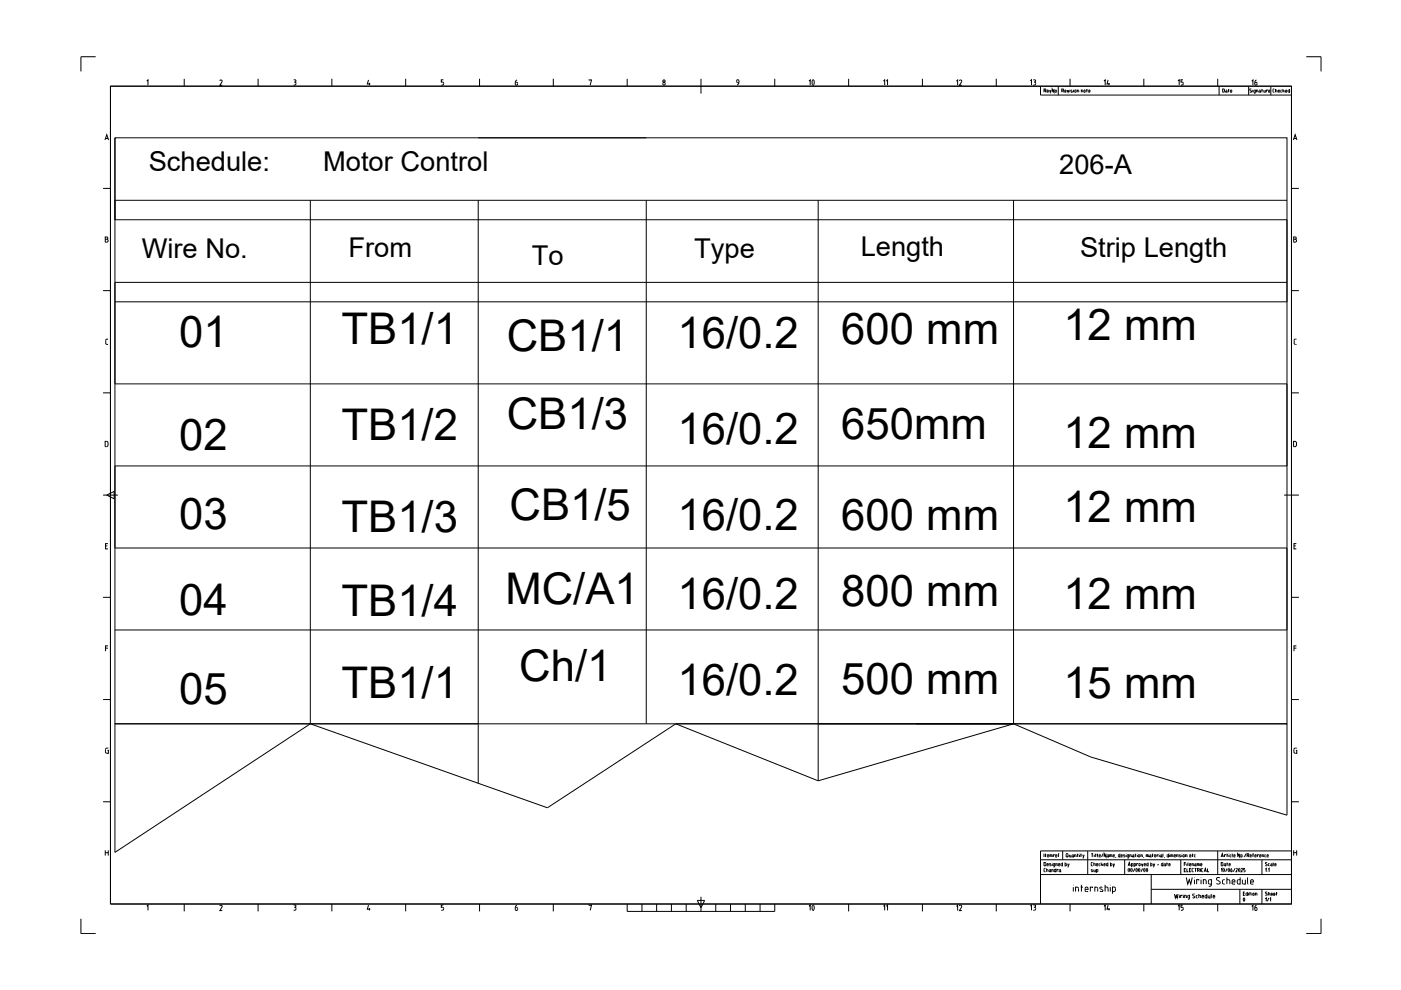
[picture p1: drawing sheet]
<svg xmlns="http://www.w3.org/2000/svg" width="297mm" height="210mm" viewBox="0 0 297 210" stroke-linecap="round" stroke-linejoin="round" font-family="sans-serif">
<!-- layer: 0 -->
<g fill="none" stroke="#000" stroke-width=".21">
<path d="M23.4 18.3h250.4v173.4h-250.4zM24.4 29.2h248.5v124.3h-248.5zM24.4 29.2v17.4h248.5v17.4h-248.5M101.4 29.2h35.6M24.4 42.5h248.5M65.8 42.5v111M101.4 42.5v123.6M137 42.5v111M173.5 42.5v123.1M214.9 42.5v111M272.9 59.9h-248.5v21.5h248.5v17.4h-248.5v17.4h248.5v17.4h-248.5M65.8 153.5l-41.4 27.2v-27.2h77"/>
<path d="M65.8 153.5l50.3 17.8 27.2-17.8M143.3 153.5h129.6v19.3l-41.6-12.3-16.4-7M143.3 153.5l30.2 12.1M214.9 153.5l-41.4 12.1"/>
</g>
<!-- layer: Title Block -->
<g fill="none" stroke="#000" stroke-width=".21">
<path d="M20.3 12h-3.1v3.1M23.4 18.3h250.4v173.4h-250.4zM31.1 17.2l.3-.3v1.2M39.1 16.7v1.6M46.6 17.1l.3-.2 .2 .3-.5 .9h.5M54.7 16.7v1.6M62.3 16.9l.4 .1v.1l-.2 .3M62.4 17.4h.1M62.5 17.4l.3 .4M62.7 17.8v.1l-.4 .1M70.4 16.7v1.6M78.1 16.9l-.2 .9h.6"/>
<path d="M78.3 17.6v.5M86 16.7v1.6M94 16.9h-.4v.5l.4 .1 .1 .1M94.1 17.8l-.1 .1-.4 .1M94.1 17.7v.1M101.7 16.7v1.6M109.5 17.5l.2 .2M109.5 17.5h-.3l.1 .5 .2 .1 .2-.3M109.6 17l-.4 .4M109.8 17.7v.1M117.3 16.7v1.6M124.9 17.1v-.2h.5l-.3 1.2"/>
<path d="M133 16.7v1.6M140.5 17.7l.3 .3 .2-.3M140.5 17.7l.3-.3 .2 .3M148.6 16.7v3.1M156.2 17.2l.2 .3M156.2 17.1l.2-.2 .3 .2M156.4 17.5h.3M156.7 17.2a.73 .73 0 0 1-.4 .8M164.3 16.7v1.6M179.9 16.7v1.6M195.6 16.7v1.6M211.2 16.7v1.6"/>
<path d="M222 19.3l.1-.2 .2 .2M222.1 19.6h.2M222.3 19.3h-.3M222.5 19.1l.2 .5 .1-.5M223.5 18.9v.7l-.4-.7v.7M223.7 19.3l.2-.2 .1 .2M223.7 19.3l.2 .3 .1-.3M224.4 18.3v1.9M225.1 19.3h.2l.2 .3M225.3 18.8l.2 .2-.2 .2M225.3 18.9h-.2v.7M225.7 19.3l.2-.2 .1 .2"/>
<path d="M225.7 19.3l.1 .2 .2 .1M226 19.3h-.3M226.3 19.1l.1 .5 .2-.5M226.8 18.9h.1M226.8 19.1v.5M226.9 16.7v1.6M227.2 19.1h.1M227.2 19.1l-.1 .1 .2 .2M227.3 19.4v.1h-.2M227.6 18.9h.1M227.6 19.1v.5M227.9 19.1l.3 .1-.2 .4-.2-.2z"/>
<path d="M228.4 19.6v-.5h.3v.5M229.4 19.1l.2 .5M229.4 19.1h-.1v.5M229.8 19.2l.3-.1v.3l-.1 .2-.2-.2M229.8 19.2v.2M230.4 19.1h.2M230.4 18.9v.7M230.8 19.4l.3 .2M230.8 19.2l.2-.1 .1 .1-.3 .1M230.8 19.2v.3M242.5 16.7v1.6M258.2 16.7v1.6"/>
<path d="M258.5 18.3v1.9M259.2 18.9h.4v.2v.4l-.2 .1h-.2zM259.9 19.1h.1M260 19.1l.2 .5-.3-.1v-.1l.3-.1M260.4 19.1h.2M260.5 18.9v.7M260.9 19.3v.2l.3 .1M260.9 19.3l.1-.2 .2 .2M261.2 19.3h-.3M269.9 19.4l.3 .2M270.2 18.9l-.3 .1M270.4 19.1h.2"/>
<path d="M270.4 18.9v.7M270.6 19.1l.1 .5M271 19.3l.1-.2 .2 .2M271 19.3v.2l.3 .1M271.3 19.3h-.3M271.7 19.1l-.2 .3 .2 .2M271.7 19.6h.1M271.7 19.1h.1M272 18.9v.7M272.2 19.3l.1 .3M272.3 19.2l-.3 .1M272.5 19.3l.2-.2 .2 .2"/>
<path d="M272.5 19.3l.1 .2 .3 .1M272.9 19.3h-.4M273.4 18.9v.7l-.3-.1v-.4h.3M277 12h3.1v3.1M21.9 39.9h1.5M22.3 29.7l.3-1.1 .4 1.1M22.4 29.4h.5M220.6 20.2h53.2M273.8 39.9h1.6M274.2 29.7l.4-1.1 .4 1.1M274.3 29.4h.6M22.3 50.2l.5 .1 .1 .2-.3 .2 .3 .2-.1 .4-.5 .1z"/>
<path d="M22.3 50.7h.3M274.3 50.2l.5 .1v.2l-.2 .2 .3 .2-.2 .4-.4 .1zM274.3 50.7h.3M21.9 61.6h1.5M22.4 72.7l.1 .3h.4M22.7 71.9l-.3 .1v.8M22.7 71.9h.2M273.8 61.6h1.6M274.4 72.7l.1 .3h.4M274.4 72.2v.6M274.7 71.9l-.3 .3M274.7 71.9h.2"/>
<path d="M21.9 83.3h1.5M22.6 93.6l.3 .1v.7l-.2 .3h-.4v-1.1h.3M273.8 83.3h1.6M274.5 93.6l.3 .1 .1 .7-.4 .3M274.5 93.6h-.2v1.1h.2M21.9 105h3.1M22.4 115.7h.4M22.6 105l1.6-.8v1.6zM22.9 115.3h-.5v1.1h.5M272.3 105h3.1M274.3 115.7h.4M274.9 115.3h-.6v1.1h.6"/>
<path d="M21.9 126.6h1.5M22.4 137.4h.5M22.9 136.9h-.5v1.2M273.8 126.6h1.6M274.3 137.4h.6M274.9 136.9h-.6v1.2M21.9 148.3h1.5M22.4 159.4l.3 .3M22.8 159.1h.2v.6h-.3M23 158.6l-.6 .2v.6M273.8 148.3h1.6M274.3 159.4l.3 .3"/>
<path d="M274.6 158.6l-.2 .2-.1 .6M274.6 158.6h.3M274.8 159.1h.1v.6h-.3M21.9 170h1.5M273.8 170h1.6M17.2 194.8v3.1h3.1M22.3 180.3v1.1M22.3 180.8h.7M23 180.3v1.1M31.1 192.2l.3-.3v1.1M39.1 191.7v1.5M46.6 192.1l.3-.2 .2 .3-.5 .9h.5"/>
<path d="M54.7 191.7v1.5M62.3 191.9h.4v.2l-.2 .2M62.4 192.4h.1M62.5 192.4a.31 .31 0 0 1 .3 .3 .31 .31 0 0 1-.3 .3h-.2M70.4 191.7v1.5M78.1 191.9l-.2 .9h.6M78.3 192.5v.5M86 191.7v1.5M94 191.9h-.4v.5h.4l.1 .2M94.1 192.7l-.1 .2-.4 .1M94.1 192.6v.2M101.7 191.7v1.5"/>
<path d="M109.2 192.8l.3 .2 .2-.2M109.2 192.4h.4l.1 .3M109.2 192.4v.4M109.6 191.9l-.4 .5M109.8 192.7v.1M117.3 191.7v1.5M124.9 192v-.1h.5l-.3 1.1M133 191.7v1.5h31.3v-1.5M136.1 191.7v1.5M139.2 191.7v1.5M142.4 191.7v1.5M145.5 191.7v1.5"/>
<path d="M147.8 190.9h1.6l-.8 1.6zM148.6 190.1v3.1M151.8 191.7v1.5M154.9 191.7v1.5M158 191.7v1.5M161.1 191.7v1.5M179.9 191.7v1.5M195.6 191.7v1.5M211.2 191.7v1.5M220.6 182.3h53.2M220.6 185.4h53.2M221.3 181v.7"/>
<path d="M221.5 182.9h.2v.5M221.5 184.1l-.2 .2v.4l.2 .1M221.5 182.9h-.2v.7h.2M221.5 184.8h.2M221.5 184.1h.2M221.6 181.2h.2M221.7 181v.7M221.7 183.4l-.2 .2M221.9 184.1v.7M221.9 184.4h.2M222 183.3l.1-.2 .2 .2M222 183.3l.1 .3"/>
<path d="M222 181.6l.2 .1M222 181.4l.2-.2 .2 .2-.3 .1M222.1 184.3l.1 .5M222.1 181.4v.2M222.1 183.6h.2M222.2 181.7h.2M222.3 183.3l-.3 .1M222.5 184.4l.2 .1M222.6 184.6h.2M222.8 184.5v.3h-.3l.1-.2M222.8 183.1l-.3 .1 .3 .3h-.3M222.8 181.2v.5"/>
<path d="M223 184.8v-.4h.3v.4M223.1 181.4l-.5-.2v.5M223.1 181.4v.3M223.1 182.9h.1M223.1 183.1v.5M223.4 183.1l-.1 .1 .1 .4M223.4 183.1h.2v.6l-.2 .1M223.4 183.6h.2M223.5 181.3l-.2-.1v.5M223.5 184.5v.2M223.9 184.1v.7l-.4-.1M223.9 184.4l-.4 .1"/>
<path d="M224 183.1l.2 .5M224 183.1h-.1v.5M224.1 181.4l-.3-.1v.3l.3 .1M224.1 181.4l-.3 .1M224.3 184.5l-.2-.1v.4M224.3 181.2h.3M224.4 183.3l.2-.2 .1 .2M224.4 181.2v.5M224.4 183.4l.1 .2M224.4 183.3v.2M224.5 183.6h.2M224.6 181l-.2 .1"/>
<path d="M224.6 184.4l.3 .1M224.7 184.6l-.2 .1 .2 .1M224.7 184.6h.2M224.7 183.3l-.3 .1M224.9 184.5v.3h-.2M225.1 183.1l-.2 .3 .2 .2M225.1 183.1h.2M225.3 182.9v.7h-.2M225.3 180.4v1.9M225.8 182.9v.7h.2M225.8 183.1h.2M226 183.1l.1 .1-.1 .4"/>
<path d="M226 181.2l.1-.2h.3v.5l-.2 .2-.2-.2M226 181.2v.3M226.3 181.6l.2 .1M226.4 183.1l.1 .5M226.7 183.1l-.3 .7M226.7 181.2v.4M226.7 181.6l.2 .1M226.9 191.7v1.5M227.1 181.2v.5h-.2M227.3 181.2l.3 .2M227.4 181.5l-.1 .1 .1 .1M227.4 181.5h.2"/>
<path d="M227.6 187.6v.1M227.6 188.1v.9M227.6 181.4v.3h-.2M228 189v-.9l.6 .1 .1 .8M228.1 181.4l-.3-.2v.5M228.2 181.4v.3M228.4 181.2h.2M228.5 181v.7M228.9 181h.1M228.9 181.2v.5M229.1 181.2h.2M229.1 188.1h.5"/>
<path d="M229.2 181v.7M229.3 187.6v1.4M229.6 181.2l.1 .5M229.9 181.2l-.3 .7M230 188.8l.3 .2h.4M230.1 188.6h.6l-.1-.4-.4-.1-.1 .7M230.6 180.4v5M231.4 183.1v.4l.3 .1M231.4 181h.4M231.4 184.5l.2 .1M231.6 181v.7M231.6 184.4h-.2v.1"/>
<path d="M231.6 184.6v.2h-.2M231.6 188.2v-.1h-.4v.9M231.7 182.9l-.3 .1M231.9 184.4v.4h.3v-.4M231.9 182.9v.7M231.9 183.1h.2M232 181h.1M232 181.2v.5M232.1 183.1l.1 .5M232.2 181.2h.3M232.3 181v.7M232.4 188.1l.3 .3"/>
<path d="M232.5 183.3l.1-.2 .2 .2M232.5 183.3l.1 .3M232.5 184.8h.2v-.4h-.2v.7M232.5 188.1h-.4v.9M232.6 183.6h.2M232.7 181l.1 .7M232.7 188.4v.6M232.8 183.3l-.3 .1M233 181.5h.3v-.2h-.2l-.1 .3 .3 .1M233.1 183.1l-.1 .3 .1 .2M233.2 183.6h.1M233.2 183.1h.1"/>
<path d="M233.3 188.4l.4 .2M233.5 182.9v.7M233.6 183.3l.2 .3M233.7 188.6l.1 .4-.6-.1M233.7 188.2l-.4-.1v.3M233.8 183.2l-.3 .2M233.9 181l-.3 .7M234 183.3l.2-.2 .1 .2M234 183.3l.1 .3M234.2 183.6h.1M234.3 188.1l.6 .1v.8M234.3 187.6v1.4"/>
<path d="M234.3 183.3l-.3 .1M234.5 181v.7l-.4-.7v.7M234.7 183.1l-.1 .3 .1 .2M234.7 183.1h.2M234.8 181.2l.2 .2M234.9 182.9v.7h-.2M235 181.4v.3h-.2v-.2h.2M235.4 187.6v.1M235.4 188.1v.9M235.4 182.9v.7h.2M235.4 183.1h.2M235.5 181.2v.5"/>
<path d="M235.6 183.1l.2 .1-.2 .4M235.7 181.4l-.4-.2v.5M235.8 181.4v.3M235.9 189l.5-.1v-.8h-.5v1.4M236 181.5h.3l-.1-.2h-.2v.3l.3 .1M236 183.1l.1 .5M236.3 183.1l-.3 .7M236.6 181.7l-.1 .2M237.1 181.4v.2M237.4 181v.7l-.3-.1M237.4 181.2l-.3 .2M237.6 181.4l.2-.2 .2 .2"/>
<path d="M237.7 181.4v.3h.3M238 181.4l-.3 .1M238.4 182.3v3.1M238.5 181.3h-.3l.3 .4h-.3M238.8 181h.1M238.8 181.2v.5M239 181.4l.3-.2v.6l-.3 .1M239 181.6l.3 .1M239 181.4v.2M239.2 183.6l.2-.7 .3 .7M239.2 184.1h.1a.38 .38 0 0 1 .2 .4 .38 .38 0 0 1-.2 .3l-.1-.2zM239.3 183.4h.3"/>
<path d="M239.7 181.2l.1 .2M239.7 181.2h-.1v.5M239.8 184.1a.39 .39 0 0 1 .3 .4 .39 .39 0 0 1-.2 .3l-.2-.2zM239.9 181.4v.3M239.9 183.6h.2M240.1 183.1l.1 .1-.1 .4M240.1 183.1h-.2v.7M240.1 181.2l.3 .2M240.2 181.5h.2M240.4 181.4v.3l-.3-.1 .1-.2M240.4 183.6h.2M240.6 184.1l-.3 .7"/>
<path d="M240.6 183.1l.2 .1-.2 .4M240.6 183.1h-.2v.7M240.7 181.2h.2M240.7 181v.7M240.9 184.1a.38 .38 0 0 1 .2 .4 .38 .38 0 0 1-.2 .3zM241.1 181h.1M241.1 181.2v.5M241.2 183.2l-.2-.1v.5M241.4 181.3l.2 .1-.1 .3zM241.5 184.1a.38 .38 0 0 1 .2 .4 .38 .38 0 0 1-.2 .3zM241.5 183.3l.1-.2 .2 .2M241.5 183.3l.1 .3 .2-.3"/>
<path d="M242 183.1l.2 .5 .1-.5M242.2 181.4l-.3-.2v.5M242.2 181.4v.3M242.2 184.1l-.3 .7M242.5 181.7v.1M242.5 191.7v1.5M242.6 184.1a.38 .38 0 0 1 .2 .4 .38 .38 0 0 1-.2 .3zM242.6 183.3l.1 .3M242.6 183.3l.1-.2 .2 .2M242.7 183.6h.2M242.9 183.3l-.3 .1M243.1 184.1a.38 .38 0 0 1 .2 .4 .38 .38 0 0 1-.2 .3z"/>
<path d="M243.2 183.1l-.1 .1 .1 .4M243.3 183.1h.1M243.3 181.2v.5M243.4 182.9v.7h-.1M243.5 181.4l-.5-.2v.5M243.5 181.4v.3M243.8 181.2h.1M243.8 181.5h.2M243.9 181.2l.1 .2M244 182.9v.7h.1M244 183.1h.1M244 181.4v.3l-.2-.1v-.2"/>
<path d="M244.1 188.6h29.7M244.1 185.4v6.3M244.1 183.1l.2 .1-.2 .4M244.3 181.2h.2M244.4 181v.7M244.5 183.1l.2 .5M244.7 181.4l.2-.2 .2 .2M244.7 181.6l.2 .1M244.8 181.4v.2M244.8 183.1l-.3 .7M244.9 181.7h.2M245.1 181.4l-.3 .1"/>
<path d="M245.4 183.4h.3M245.5 181.3l-.2-.1v.5M245.8 181h.1M245.8 181.2v.5M246 181.2l.3 .2M246.1 181.5h.2M246.2 183.4l.2 .2M246.2 183.2v.2M246.3 181.4v.3l-.3-.1 .1-.2M246.4 183.1l-.2 .1M246.4 183.1h.2M246.5 181.6l.1 .1"/>
<path d="M246.6 182.9v.7h-.2M246.6 181v.6M246.8 183.1h.2M246.9 181.7v.1M246.9 183.1l.2 .5h-.2M247.1 183.4h-.3l.1 .2M247.3 183.1h.3M247.4 182.9v.7M247.4 181.4v.2M247.8 181v.7l-.4-.1M247.8 181.2l-.4 .2M247.8 183.3l.1-.2 .2 .2"/>
<path d="M247.8 183.3l.1 .3M247.9 183.6h.2M248 181h.1M248 181.2v.5M248.1 183.3l-.3 .1M248.5 181.2v.5M248.6 181.2l.1 .2M248.6 181.2h-.4v.5M248.7 181.4v.3M248.9 181.4l.2-.2 .1 .2-.3 .1M248.9 181.6l.3 .1M248.9 181.4v.2"/>
<path d="M249.8 181.4v.3M249.8 181.4l-.3-.2v.5M250.3 181.3h-.3l.3 .4-.3-.1M250.3 182.3v3.1M250.6 181h.1M250.6 181.2v.5M250.9 181.3l.2 .1-.1 .3-.2-.1zM251.1 183.2h.3M251.1 184.5h.2M251.4 182.9h-.3v.7M251.4 184.1h-.3v.7h.3M251.5 186l.3 1.5 .3-1 .4 1 .3-1.5"/>
<path d="M251.6 184.1v.7h.4M251.6 182.9h.1M251.6 183.1v.5M251.7 181.4l-.3-.2v.5M251.7 181.4v.3M251.9 182.9v.7M252.2 183.3l.1-.2 .2 .2M252.2 183.4l.1 .2M252.2 183.3v.2M252.2 184.5h.2M252.2 181.6l.1 .1M252.2 181.4l.2-.2 .1 .2"/>
<path d="M252.2 181.4v.2M252.3 183.6h.2M252.3 181.7h.2M252.5 183.3l-.3 .1M252.5 184.1h-.3v.7h.3M252.5 181.4l-.3 .1M252.8 181.2h.2M252.8 181v.7M252.9 183.1l.2 .5M252.9 183.1h-.2v.5M253.1 184.1l-.3 .1-.1 .5 .4 .1M253.2 181.5l.3 .2"/>
<path d="M253.2 181.4v.2M253.2 186v.1M253.2 186.5v1M253.3 184.1h.4M253.3 183.1h.2M253.4 183.3l-.1 .1 .1 .2M253.4 183.4h.2M253.4 183.1l.2 .5h-.2M253.5 181.2l-.3 .2M253.5 184.1v.7M253.8 190.4h.1M253.8 189.8h.1"/>
<path d="M253.9 184.5h.3v-.3l-.3-.1v.7M254.1 183.1v.5M254.1 184.5l.2 .3M254.1 183.1l.2 .1M254.2 183.1h-.4v.5M254.2 189.8l.3 .2M254.2 186.7v-.2h-.5v1M254.2 189.6v.8M254.3 183.2v.4M254.5 183.3l.2-.2 .1 .2M254.5 183.3l.1 .3M254.5 184.1v.7"/>
<path d="M254.6 190v.4M254.6 183.6h.3M254.6 186v.1M254.6 186.5v1M254.7 184.7l.4 .1M254.8 184.3v.4M254.8 190.1h.4l-.1-.2-.3 .1 .2 .4M254.9 183.3l-.4 .1M255 190.4h.2M255.1 184.1l-.4 .2M255.3 184.8l.3-.7 .2 .7M255.4 184.6h.3"/>
<path d="M255.7 186.8l-.1-.3h-.5v1M255.7 186.8v.7M255.9 189.6v.8l-.4-.1v-.3M255.9 189.8l-.4 .2M256 184.1v.7h.3M256.1 189.8v.4l.2 .2M256.5 187.4l-.3-.2v-.6l.6-.1v1.1M256.5 187.5h.3M256.5 189.8v.6h-.2M256.8 189.6l.1 .8M256.8 187.6l-.1 .3h-.4M257.2 190.1h.4l-.1-.2h-.3v.3l.4 .2"/>
<path d="M257.9 187.3l.5 .2M258.1 186.6l.6 .4-.1 .4h-.2M258.2 180.4v5M258.2 191.7v1.5M258.6 186.1a.42 .42 0 0 0-.4 0 .42 .42 0 0 0-.2 .4l.1 .1M258.9 181.7l.3-.7 .2 .7M258.9 184.3l.2-.2v.7M259 181.5h.3M259.3 183.4l-.4 .2v-.7h.3l.1 .5M259.4 184.1v.7M259.4 184.2v-.1a.38 .38 0 0 1 .2 .4 .38 .38 0 0 1-.2 .3M259.5 187.5h.2"/>
<path d="M259.6 183.1h.1M259.7 186.5h-.4l-.1 .3v.5l.3 .1M259.7 183.1l.1 .5h-.1M259.8 181.3l-.2-.1v.5M259.8 183.4h-.2v.2M260.1 181.2h.2M260.1 183.1h.2M260.1 186.5h.5l.1 .3M260.1 186v1.5M260.2 181v.7M260.2 182.9v.7M260.2 184.1l-.4 .7"/>
<path d="M260.5 184.1a.39 .39 0 0 1 .2 .4 .39 .39 0 0 1-.2 .3l-.1-.2zM260.5 183.3l.2 .3M260.5 181h.1M260.5 181.2v.5M260.5 183.3l.2-.2 .2 .2M260.7 183.6h.2M260.8 186.8v.7M260.8 181.6l.2 .1M260.8 181.4v.2M260.9 183.3l-.4 .1M260.9 184.5l.1 .3h.2l.1-.2M260.9 184.5l.3 .1"/>
<path d="M261 181.2l-.2 .2M261.2 184.1l-.2 .3M261.2 186.8l.1 .6 .5 .1M261.2 186.8l.3-.3 .3 .3M261.3 181v.7M261.6 181.5h.3l-.1-.2h-.2v.3l.3 .1M261.8 184.1l-.3 .7M261.8 186.8v.2h-.6M262.2 184.1l.1 .2-.2 .5h.2M262.2 184.1l-.2 .1M262.7 184.1a.38 .38 0 0 1 .2 .4 .38 .38 0 0 1-.2 .3zM262.8 181v.7l-.4-.7v.7"/>
<path d="M262.9 186v1.5h-.3M262.9 186.5l-.5 .1v.7l.2 .1M263.1 181.3l.3 .1-.2 .3zM263.1 184.2l.2-.1 .1 .2-.3 .5h.3M263.4 186.5v.8l.3 .1M263.6 181.7h.1M264 184.1h-.3v.4l.3 .1v.2h-.3M264 186.5v1h-.3M264.2 181l-.4 .7M264.5 186v1.3l.2 .1M264.6 181h.1v.3l-.3 .1M264.6 181h-.2v.7"/>
<path d="M264.6 181.4l.2 .3M265 181.5h.3v-.2h-.2l-.1 .3 .3 .1M265.1 186.8l.3-.3 .4 .3M265.1 186.8v.4l.3 .3M265.4 187.5h.4M265.6 181.2h.2M265.6 181.2v.5M265.8 186.8v.2h-.7M265.8 181l-.2 .1M266 181.5h.3v-.2h-.2l-.1 .3 .3 .1M266.8 181.3l-.2-.1v.5M267 181.5h.4l-.1-.2-.3 .1 .2 .3"/>
<path d="M267.2 181.7h.2M267.6 182.3v3.1M267.6 188.6v3.1M267.9 181.4l-.3-.2v.5M267.9 181.4v.3M268.1 181.4v.2M268.1 181.6l.3 .1M268.3 183.5l.2 .1M268.3 184.3l.2-.2v.7M268.4 181.2l-.3 .2M268.4 183.2l.2 .1M268.6 183.3l.1 .1-.2 .2"/>
<path d="M268.6 181.5h.3v-.2h-.2l-.1 .3 .3 .1M268.7 189.1l-.3 .1v.2M268.7 182.9h-.3v.3M268.7 184.5h.1M268.7 184.7h.1M268.9 183.4l.1 .2M268.9 184.3l.2-.2v.7M268.9 183.2v.2M268.9 189.1v.8M269 183.1l-.1 .1M269.1 183.6h.1M269.1 183.1h.1"/>
<path d="M269.4 183.1h.2M269.6 183.1l.1 .5h-.2M269.7 183.4h-.3l.1 .2M269.9 182.9l.1 .7M270 189.6h.3v-.2h-.2v.4M270.1 189.9h.2M270.2 183.3l.2-.2 .2 .2M270.2 183.4l.2 .2M270.3 183.3v.2M270.4 183.6h.2M270.6 183.3l-.3 .1M270.6 189.4h.2"/>
<path d="M270.6 189.1v.8M273.8 180.4h-53.2v11.3M274.3 180.8h.6M274.3 180.3v1.1M274.9 180.3v1.1M280.1 194.8v3.1h-3.1"/>
<circle cx="140.8" cy="17.2" r=".24"/>
</g>
<g font-size="9.3">
<text x="38" y="73.6">01</text>
<text x="72.4" y="73">TB1/1</text>
<text x="107.4" y="74.5">CB1/1</text>
<text x="143.6" y="73.9">16/0.2</text>
<text x="178.4" y="73">600 mm</text>
<text x="225.5" y="72.1">12 mm</text>
<text x="38" y="95.3">02</text>
<text x="72.4" y="93.3">TB1/2</text>
<text x="107.4" y="90.9">CB1/3</text>
<text x="143.6" y="94.2">16/0.2</text>
<text x="178.4" y="93">650mm</text>
<text x="225.5" y="95.1">12 mm</text>
<text x="38" y="112.1">03</text>
<text x="72.4" y="112.7">TB1/3</text>
<text x="108" y="110.3">CB1/5</text>
<text x="143.6" y="112.4">16/0.2</text>
<text x="178.4" y="112.4">600 mm</text>
<text x="225.5" y="110.6">12 mm</text>
<text x="38" y="130.4">04</text>
<text x="72.4" y="130.6">TB1/4</text>
<text x="107.2" y="128">MC/A1</text>
<text x="143.6" y="129.2">16/0.2</text>
<text x="178.4" y="128.6">800 mm</text>
<text x="225.5" y="129.2">12 mm</text>
<text x="38" y="149.2">05</text>
<text x="72.4" y="148">TB1/1</text>
<text x="110.1" y="144.5">Ch/1</text>
<text x="143.6" y="147.4">16/0.2</text>
<text x="178.4" y="147.1">500 mm</text>
<text x="225.5" y="148">15 mm</text>
</g>
<g font-size="5.8">
<text x="31.5" y="36.2">Schedule:</text>
<text x="68.5" y="36.2">Motor Control</text>
<text x="224.6" y="36.8">206-A</text>
<text x="30" y="54.8">Wire No.</text>
<text x="73.9" y="54.5">From</text>
<text x="112.7" y="56.2">To</text>
<text x="147.2" y="54.8">Type</text>
<text x="182.5" y="54.2">Length</text>
<text x="229" y="54.5">Strip Length</text>
</g>
<g font-size="5.3">
<text x="169.7" y="19.8">10</text>
<text x="169.7" y="194.7">10</text>
</g>
<g font-size="4.4">
<text x="252.2" y="19.4" transform="rotate(-90 252.2 19.4)">15</text>
<text x="264.6" y="19.4">16</text>
<text x="205.3" y="194.4" transform="rotate(-90 205.3 194.4)">12</text>
<text x="236.7" y="194.4" transform="rotate(-90 236.7 194.4)">14</text>
<text x="252.2" y="194.4" transform="rotate(-90 252.2 194.4)">15</text>
<text x="261.8" y="192.6">0</text>
<text x="264.6" y="194.4">16</text>
</g>
<g font-size="4">
<text x="189.4" y="19.4" transform="rotate(-90 189.4 19.4)">11</text>
<text x="201.8" y="19.4">12</text>
<text x="220.8" y="19.4" transform="rotate(-90 220.8 19.4)">13</text>
<text x="233.2" y="19.4">14</text>
<text x="189.4" y="194.4" transform="rotate(-90 189.4 194.4)">11</text>
<text x="220.8" y="194.4" transform="rotate(-90 220.8 194.4)">13</text>
</g>
</svg>
